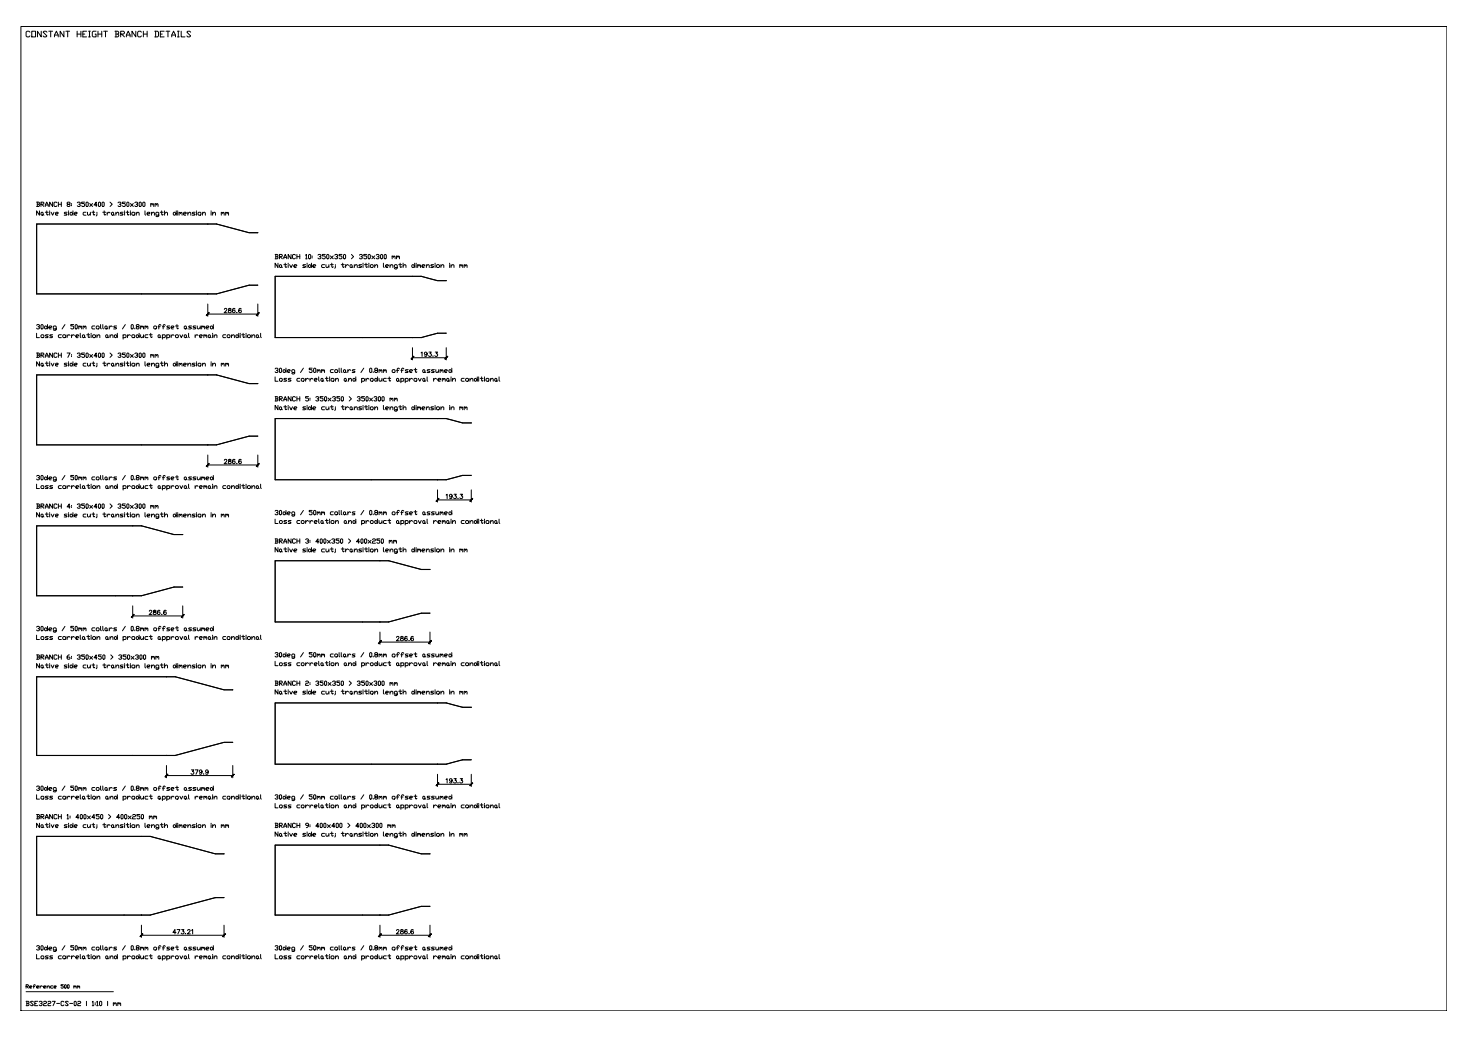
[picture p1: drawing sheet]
<svg xmlns="http://www.w3.org/2000/svg" width="841mm" height="594mm" viewBox="0 0 841 594" stroke-linecap="round" stroke-linejoin="round" font-family="sans-serif">
<!-- layer: MATERIAL -->
<g fill="none" stroke="#000" stroke-width=".57">
<path d="M119 128h-98v40M119 128h5l19 5h5h-5l-19-5zM236 158h-78v35M236 158h5a28 28 0 0 0 15 3M21 168h98M119 168h.1M119 168h5M143 163l-19 5M143 163h5zM256 161h.1M158 193h78M236 193h.1"/>
<path d="M236 193h5M241 193a29 29 0 0 1 15-2 28 28 0 0 0-15 2zM119 215h-98v40h98M119 215h5M124 215h-5M124 215l19 5h5M148 220h.1M251 240h-93v35M251 240h5M256 240h-5M256 240l9 2h5h-5zM119 255h.1"/>
<path d="M119 255h5l19-5h5h-5l-19 5h-5M158 275h93M251 275h.1M265 272l-9 3h-5M265 272h5zM76 301h-55v40h55M76 301h5M81 301h-5M81 301l19 5h5M105 306h.1M218 321h-60v35h60M218 321h5"/>
<path d="M223 321h-5M223 321l18 5h5M246 326h.1M76 341h.1M76 341h5l19-5h5h-5l-19 5h-5M218 356h.1M218 356h5l18-5h5h-5l-18 5h-5M95 388h-74v45M95 388h5l28 7h5M133 395h.1M251 403h-93v35M251 403h5a28 28 0 0 0 14 2"/>
<path d="M270 405h.1M21 433h74M95 433h.1M128 425l-28 8h-5M128 425h5zM158 438h93M251 438h.1M251 438h5M256 438a30 30 0 0 1 14-3 28 28 0 0 0-14 3zM81 479h-60v45M81 479h5M86 479h-5"/>
<path d="M86 479l37 10h5M128 489h.1M218 484h-60v40M218 484h5l18 5h5M246 489h.1M123 514l-37 10h-5M123 514h5zM241 519l-18 5M241 519h5zM21 524h60M81 524h.1M158 524h60"/>
<path d="M218 524h.1M218 524h5"/>
</g>
<!-- layer: ANNOTATION -->
<g fill="none" stroke="#000" stroke-width=".57">
<path d="M119 174v7M119 180h29M148 174v7M236 199v7M256 199v7M236 205h20M119 261v7M119 266h29M148 261v7M251 281v7M251 286h19M270 281v7"/>
<path d="M76 347v7M76 353h29M105 347v7M218 362v7M218 368h28M246 362v7M95 439v7M133 439v7M95 444h38M251 444v7M251 449h19M270 444v7"/>
<path d="M81 530v7M81 536h47M128 530v7M218 536h28M218 530v7M246 530v7"/>
</g>
<g fill="#000" stroke="#000" stroke-width=".57">
<path d="M120 179l-2 2zM120 179l-2 2z"/>
<path d="M147 181l1-2zM148 179l-1 2z"/>
<path d="M237 204l-1 2zM237 204l-1 2z"/>
<path d="M256 204l-1 2zM256 204l-1 2z"/>
<path d="M120 266l-2 1zM118 267l2-1z"/>
<path d="M147 267l1-1zM148 266l-1 1z"/>
<path d="M251 286l-1 1zM251 286l-1 1z"/>
<path d="M271 286l-2 1zM271 286l-2 1z"/>
<path d="M77 352l-2 2zM77 352l-2 2z"/>
<path d="M105 352l-1 2zM105 352l-1 2z"/>
<path d="M218 367l-1 2zM218 367l-1 2z"/>
<path d="M245 369l2-2zM247 367l-1 2z"/>
<path d="M96 443l-1 2zM95 445l1-2z"/>
<path d="M133 445l1-2zM134 443l-1 2z"/>
<path d="M251 448l-1 2zM250 450l1-2z"/>
<path d="M269 450l2-2zM271 448l-2 2z"/>
<path d="M82 535l-2 2zM82 535l-2 2z"/>
<path d="M128 536l1-1zM129 535l-1 2z"/>
<path d="M218 535l-1 2zM217 536l1-1z"/>
<path d="M245 536l2-1zM247 535l-1 2z"/>
</g>
<!-- layer: NOTES -->
<g fill="none" stroke="#000" stroke-width=".57">
<path d="M23 121v2l-2-2v2M24 122h1l-1 1h-1zM25 123h.1M27 121v2h1M28 122v1M29 122l1 1 1-1M32 122h1h-1v1h1M38 122h-1h1v1h-1M39 122v1M41 122h1l-1 1h-1zM42 121v2M43 122h1h-1v1h1"/>
<path d="M49 122h-1v1h1M50 122l1 1 1-1M52 122v1M53 121v2h1M56 122l-1 2M56 122h.1M60 121v2h1M61 122v1M63 122h-1h-1M64 122h1v1h-1zM65 123h1M66 122h2v1"/>
<path d="M66 122v1M71 122h-2h1v1h-1M71 122v1M73 121v2h1M75 122v1M76 122h1v1h-1zM78 122h1l1 1M78 122v1M83 121v2M84 122h2h-2l1 1h1M87 122h1v1M87 122v1"/>
<path d="M91 123h-2l1-1h1v2h-2M92 122h1M93 121v2M94 122h2v1M94 121v2M100 122h1l-1 1h-1zM101 121v2M102 121h.1M102 122v1M103 122h.1M103 122v1M103 122h1v1"/>
<path d="M105 122h1h1h-1h-1l1 1M108 122h1v1M108 122v1M112 122h-1h-1l2 1h-2M113 121h.1M113 122v1M114 122h1v1h-2zM116 122h1l1 1M116 122v1M121 121h.1M121 122v1M122 122h1v1"/>
<path d="M122 122v1M127 122h1M127 122v1M128 122v1M129 122h1M129 122v1M130 122h1v1M159 151v2l-1-2v2M160 152h1v1h-1zM161 153h1M163 152h1M163 151v2h1"/>
<path d="M165 152v1M166 152l1 1 1-1M168 152h2h-2l1 1h1M175 152h-1l1 1h-2M176 152v1M177 152h1l-1 1zM178 151v2M179 152h2h-2l1 1h1M186 152h-2l1 1h1M187 152v1l1-1M188 152v1M189 152h2"/>
<path d="M190 151v2h1M192 152v2M192 152h.1M195 152h2M196 151v2h1M198 152v1M200 152h-1h-1M200 152h1l1 1h-1zM202 153h.1M203 152h1l1 1M203 152v1M207 152h-2l2 1h-2"/>
<path d="M208 152v1M209 152h2M210 151v2h1M211 152v1M212 152h1l1 1h-1zM215 152h1v1M215 152v1M220 151v2M221 152h1h1h-1h-1v1h1M223 152h2v1M223 152v1M228 153h-2v-1h2v2h-1h-1"/>
<path d="M228 152h2M229 151v2h1M231 152h1l1 1M231 151v2M236 152h1h1l-2 1zM238 151v2M238 151h.1M238 152v1M239 152h1M239 152v1M240 152h1v1M242 152h1h-1v1h1"/>
<path d="M244 152h1l1 1M244 152v1M248 152h-1l1 1h-1M249 151h.1M249 152v1M250 152h2l-1 1h-1zM253 152h1v1M253 152v1M258 151h.1M258 152v1M258 152h2v1M263 152h1"/>
<path d="M263 152v1M264 152h1v1M266 152h1M266 152v1M267 152h1v1M21 191v2h2M23 192h2v1h-1zM28 192h-2l2 1h-2M30 192h-2l2 1h-2M35 192h-2l1 1h1M36 192h1l1 1h-2zM38 192v1"/>
<path d="M41 192v1M43 193h2v-1h-2l1 1h1M46 191v2M47 192h1v1zM48 193h1M51 191v2M52 192v1M53 192h1l1 1h-2zM56 193l1-1v1M56 192v1M61 192l1 1h-1zM62 193h.1"/>
<path d="M63 193l1-1 1 1M63 192v1M66 192l1 1h-1zM67 191v2M71 192h1v1h-1M71 192v2M73 192v1M76 192h1v1h-1zM78 192h1l1 1h-2zM80 191v2M81 192v1h1M82 192v1"/>
<path d="M85 192h-2v1h2M86 191v2h1M91 192h1l-1 1zM92 193h.1M93 192h2l-1 1h-1M93 192v2M96 192h1v1h-1M96 192v2M98 192v1M101 192h1v1h-1zM103 192l1 1 1-1M106 192l1 1h-1z"/>
<path d="M107 193h.1M108 191v2M112 192v1M114 193h2v-1h-2v1h2M117 192v1M118 192v1M119 192h2l-1 1h-1zM121 193h.1M122 192v1M123 193l1-1v1M123 192v1M129 192h-1v1h1"/>
<path d="M130 192h1l1 1h-1zM133 193l1-1v1M133 192v1M135 192h1l1 1h-1zM137 191v2M138 191h.1M138 192v1M138 192h2M139 191v2h1M141 191h.1M141 192v1M142 192h1v1h-1z"/>
<path d="M144 193l2-1v1M144 192v1M147 192h1v1h-1zM148 193h.1M149 191l1 2M23 207v3l-2-3v3M23 209l1-1 1 1-1 1zM25 209v1M26 208h2M27 207v2v1l1-1M28 208v2M29 208l1 2 1-2"/>
<path d="M32 209h1v-1l-1 1v1h1M38 208l-1 1h1v1h-1M39 208v2M40 209l1-1 1 1-1 1zM42 207v3M43 209h1v-1l-1 1v1h1M49 208l-1 1v1h1M50 208l1 2 1-1M52 208v2M53 208h1M53 207v2l1 1v-1M56 209l-1 1"/>
<path d="M56 208v1M59 208h2M60 207v2v1l1-1M61 208v2M63 209l-1-1-1 1M64 209v-1l1 1v1l-1-1zM65 209l1 1M66 209l2-1v2M66 208v2M71 208l-2 1h1v1h-1M71 208v2M72 208h2"/>
<path d="M73 207v2v1l1-1M75 208v2M76 209l1-1v1l-1 1zM78 209l1-1 1 2M78 208v2M83 207v3M84 209h2v-1l-2 1 1 1h1M87 209l1-1v2M87 208v2M91 210l-2-1 1-1 1 1v1v1l-2-1M92 208h1M93 207v2v1v-1"/>
<path d="M94 209l2-1v2M94 207v3M99 209l1-1 1 1-1 1zM101 207v3M102 207v1M102 208v2M103 209v-1v1M103 208v2M103 209l1-1v1v1M105 209h1h1l-1-1-1 1 1 1M108 209l1-1v2M108 208v2"/>
<path d="M112 208l-2 1h1h1l-1 1h-1M113 207v1M113 208v2M113 209l2-1v1l-1 1zM116 209l1-1 1 2M116 208v2M121 207v1M121 208v2M122 209l1-1v2M122 208v2M127 209v-1l1 1M127 208v2"/>
<path d="M128 209v-1v1v1M129 209l1-1v1M129 208v2M130 209l1-1v1v1M158 211h1l-1 1M158 216v2h1M159 212v1h-1M160 211h1v2h-1zM160 217h2l-1 1h-1zM162 212h1l1 1h-1zM164 211v2M164 217h-1v1h1h-1"/>
<path d="M165 213h1v-1h-1v1h1M167 217h-2l2 1h-2M169 213h-2l1-1h1v2h-1h-1M172 217h-2l1 1h1M173 217h1v1h-1zM174 211l-2 2M175 217v1M177 217h-1l-1 1M178 217v1M179 211h-2v1h2l-1 1h-1M179 217h-1v1M180 211h1v2h-1z"/>
<path d="M180 218h1v-1h-1v1h1M182 212l1 1M182 212v1M183 212v1M183 216v2M184 212h1v1M184 217h1v1h-1zM184 212v1M185 212h1v1M185 218h1M186 217h2M187 216v2h1"/>
<path d="M189 216h.1M189 217v1M190 217h1v1h-1zM191 212h-2l1 1h1M192 212h1v1h-1zM192 218l1-1 1 1M192 217v1M194 211l1 2M195 211l1 2M197 212h1v1h-1zM198 217v1h-1zM198 213h.1"/>
<path d="M198 218h1M199 212v1M200 218l1-1v1M200 217v1M201 212h-1l-1 1M203 217l1 1h-1h-1zM203 212h-1v1h1h-1M204 216v2M207 217h1h1l-1 1h-1M207 217v2M208 211l-1 2M210 217v1"/>
<path d="M211 217l-1 1M212 211h1v2h-1zM212 217h1l1 1h-1zM214 213h.1M215 217h1v1h-1zM215 212v-1h1v1l-1 1h1v-1M216 216v2M217 212h1v1M217 217l1 1h1M217 212v1M218 212h1v1M219 217v1"/>
<path d="M220 212l1 1M220 212v1M221 212v1M221 217h-1v1h1M222 217h2M223 216v2h1M225 212h1v1h-1zM227 217h1v1zM227 212h1M228 218h1M229 211h-1v2M230 217h1v1h-1"/>
<path d="M230 217v2M230 212h1M231 211h-1v2M232 217h1h1l-1 1h-1M232 217v2M234 212h-2l2 1h-1h-1M235 213h1v-1h-1v1h1M235 217v1M236 217l-1 1M237 217h1l1 1h-1zM237 212h2M238 211v2h1"/>
<path d="M240 217v1l1-1M243 212v1h-1zM243 217v1h-1zM243 213h1M243 218h1M245 216v2M246 212h-1v1h1h-1M248 217v1M249 212h-1v1h1h-2M250 212v1h1M250 217h-1l-1 1M251 218h1l1-1h-1h-1v1h1"/>
<path d="M251 212v1M252 212h1v1M252 212v1M253 212h1v1M253 217h1v1M253 217v1M254 217h1v1M255 213h1v-1h-1v1h1M256 217h1v1h-1zM257 212h1l1 1h-1zM257 218h1M258 216h.1"/>
<path d="M258 217v1M259 211v2M259 218l2-1v1M259 217v1M266 217h-2l1 1h1M267 217h1v1h-1zM269 218l2-1v1M269 217v1M272 217h1v1h-1zM273 216v2M274 216h.1M274 217v1"/>
<path d="M275 217h2M276 216v2h1M278 216h.1M278 217v1M278 217h2v1h-1zM281 218l1-1 1 1M281 217v1M283 217h1l1 1h-1zM285 218h.1M286 216v2M159 232v3l-1-3v3M160 233h1v2l-1-1z"/>
<path d="M161 234l1 1M163 232v2l1 1v-1M165 233v2M166 233l1 2 1-2M168 234h2v-1h-2l1 2h1M175 233h-1v1h1l-2 1M176 233v2M177 233l1 1v1l-1-1zM178 232v3M179 234h2v-1h-2l1 2h1M186 233h-2l1 2h1M187 233v2l1-1"/>
<path d="M188 233v2M190 232v2v1l1-1M192 234v1M192 233h.1M196 232v2l1 1v-1M198 233v2M200 233h-1l-1 1M200 233h1h1l-1 2-1-1zM202 234v1M203 234l1-1 1 2M203 233v2M207 233h-1h-1l2 1-2 1"/>
<path d="M208 233v2M210 232v2v1l1-1M211 233v2M213 233h1l-1 2-1-1zM215 234l1-1v2M215 233v2M220 232v3M221 234h1l1-1h-1h-1v2h1M223 234l2-1v2M223 233v2M228 235l-2-1v-1h2v2l-1 1-1-1M229 232v2l1 1v-1"/>
<path d="M231 234l1-1 1 2M231 232v3M236 233l2 1-1 1-1-1zM238 232v3M238 232v1M238 233v2M239 233h1v1M239 233v2M240 233h1v2M242 234h1v-1h-1v1l1 1M244 234l1-1 1 2M244 233v2"/>
<path d="M248 233h-1l1 1-1 1M249 232v1M249 233v2M250 233h2l-1 2-1-1zM253 234l1-1v2M253 233v2M258 232v1M258 233v2M258 234l2-1v2M263 233h1v1M263 233v2M264 233h1v2"/>
<path d="M266 233l1 1M266 233v2M267 233h1v2M21 277v3h2M24 278l1 1v1l-2-1zM28 278l-2 1h2l-1 1h-1M30 278l-2 1h2v1h-2M35 278l-2 1 1 1h1M36 279l1-1 1 1-2 1zM38 278v2M41 278v2M43 279h2v-1l-2 1 1 1h1"/>
<path d="M46 277v3M48 278v1v1l-1-1zM48 279l1 1M51 277v2v1v-1M52 278v2M53 278l2 1-1 1-1-1zM56 279l1-1v2M56 278v2M61 278l1 1-1 1v-1zM62 279v1M63 279l1-1 1 2M63 278v2"/>
<path d="M66 279v-1l1 1-1 1zM67 277v3M71 279v-1l1 1v1h-1M71 278v3M73 278v2M76 278l1 1v1l-1-1zM78 278l2 1-1 1-1-1zM80 277v3M81 278v2l1-1M82 278v2M85 278l-2 1v1h2M86 277v2l1 1v-1"/>
<path d="M91 279v-1l1 1-1 1v-1zM92 279v1M93 279v-1l2 1-1 1h-1M93 278v3M96 279v-1l1 1v1h-1M96 278v3M98 278v2M101 278l1 1v1l-1-1zM103 278l1 2 1-2M106 279v-1l1 1-1 1zM107 279v1M108 277v3"/>
<path d="M112 278v2M114 279h2v-1l-2 1 1 1h1M117 278v2M118 279v-1v1v1M120 278l1 1-1 1-1-1zM121 279v1M122 278v2M123 279l1-1v2M123 278v2M129 278l-1 1v1h1M131 278l1 1-1 1-1-1zM133 279l1-1v2"/>
<path d="M133 278v2M135 279l1-1 1 1-1 1zM137 277v3M138 277v1M138 278v2M138 278h2M139 277v2l1 1v-1M141 277v1M141 278v2M142 278l1 1v1l-1-1zM144 279l2-1v2M144 278v2"/>
<path d="M147 278l1 1v1l-1-1zM148 279v1M149 277l1 3M23 294v2l-2-2v2M23 295h1l1 1h-1zM25 296h.1M26 295h2M27 294v2h1M28 295v1M29 295l1 1 1-1M32 295h1h-1v1h1M38 295h-1l1 1h-1"/>
<path d="M39 295v1M40 295h1h1l-1 1zM42 294v2M43 295h1h-1v1h1M49 295h-1v1h1M50 295l1 1 1-1M52 295v1M53 295h1M53 294v2h1M56 295l-1 2M56 295h.1M59 295h2"/>
<path d="M60 294v2h1M61 295v1M63 295h-1h-1M64 295h1v1h-1zM65 296h1M66 295h2v1M66 295v1M71 295h-2l2 1h-2M71 295v1M72 295h2M73 294v2h1M75 295v1"/>
<path d="M76 295h1v1h-1zM78 295h1l1 1M78 295v1M83 294v2M84 295h2h-2v1h2M87 295h1v1M87 295v1M91 296h-2l1-1h1v2h-2M92 295h1M93 294v2M94 295h2v1M94 294v2"/>
<path d="M99 295h1h1l-1 1zM101 294v2M102 294h.1M102 295v1M103 295h.1M103 295v1M103 295h1v1M105 295h1h1h-1h-1v1h1M108 295h1v1M108 295v1M112 295h-2l2 1h-2M113 294h.1"/>
<path d="M113 295v1M113 295h2v1h-1zM116 295h1l1 1M116 295v1M121 294h.1M121 295v1M122 295h1v1M122 295v1M127 295h1M127 295v1M128 295v1M129 295h1"/>
<path d="M129 295v1M130 295h1v1M158 293h1l-1 1M158 297v3h1M159 294v1l-1-1M160 293h1v2l-1-1zM160 298l2 1-1 1-1-1zM162 294l1-1 1 1-1 1zM164 292v3M164 298h-1v1h1l-1 1M165 294h1v-1l-1 1 1 1M167 298l-2 1h2l-2 1"/>
<path d="M169 295l-2-1 1-1 1 1v1l-1 1-1-1M172 298l-2 1 1 1h1M173 298l1 1v1l-1-1zM174 292l-2 3M175 298v2M177 299l-1-1-1 1M178 298v2M179 292h-2v1l2 1-1 1-1-1M179 299l-1-1v1M180 293h1v2l-1-1zM180 299h1v-1l-1 1 1 1M182 294v-1l1 1"/>
<path d="M182 293v2M183 294v-1v1v1M183 297v3M184 294l1-1v1M184 298l1 1v1l-1-1zM184 293v2M185 294l1-1v1v1M185 299l1 1M186 298h2M187 297v2l1 1v-1M189 297v1M189 298v2"/>
<path d="M190 298l1 1v1l-1-1zM191 293l-2 1 1 1h1M192 293l1 1v1l-1-1zM192 299l1-1 1 2M192 298v2M194 292l1 3M195 292l1 3M197 294v-1l1 1v1l-1-1zM198 298v1v1l-1-1zM198 294v1M198 299l1 1M199 293v2"/>
<path d="M200 299l1-1v2M200 298v2M201 294l-1-1-1 1M203 298l1 1-1 1-1-1zM203 293l-1 1h1l-1 1M204 297v3M207 299l1-1 1 1-1 1h-1M207 298v3M208 292l-1 3M210 298v2M211 299v-1l-1 1M212 293h1v2l-1-1z"/>
<path d="M212 299l1-1 1 1-1 1zM214 294v1M215 299l1-1v1l-1 1zM215 294v-1v-1l1 1v1h-1v1l1-1M216 297v3M217 294l1-1v1M217 298l1 2 1-1M217 293v2M218 294v-1l1 1v1M219 298v2M220 294v-1l1 1M220 293v2"/>
<path d="M221 294v-1v1v1M221 298l-1 1v1h1M222 298h2M223 297v2v1l1-1M225 294l1-1v1l-1 1zM227 294h1M228 298v1v1l-1-1zM228 299l1 1M229 293h-1v2M230 299v-1l1 1v1h-1M230 298v3M230 294h1"/>
<path d="M231 293h-1v2M232 299l1-1 1 1-1 1h-1M232 298v3M234 293l-2 1h2l-2 1M235 294h1v-1l-1 1 1 1M235 298v2M236 299v-1l-1 1M237 299l1-1 1 1-1 1zM237 293h2M238 292v2v1l1-1M240 298v2l1-2M243 293v1v1l-1-1z"/>
<path d="M243 298v1v1l-1-1zM243 294l1 1M243 299l1 1M245 297v3M246 293h-1v1h1l-1 1M248 298v2M249 293h-1v1h1l-2 1M250 293v2l1-1M250 299l-1-1-1 1M251 299h1h1l-1-1-1 1v1h1M251 293v2M252 294l1-1v1"/>
<path d="M252 293v2M253 294v-1l1 1v1M253 299l1-1v1M253 298v2M254 299l1-1v1v1M255 294h1v-1l-1 1 1 1M256 298l1 1v1l-1-1zM257 294l1-1 1 1-1 1zM257 299l1 1M258 297v1M258 298v2M259 292v3"/>
<path d="M259 299l2-1v2M259 298v2M266 298l-2 1 1 1h1M267 299l1-1v1l-1 1zM269 299l2-1v2M269 298v2M272 299l1-1v1l-1 1zM273 297v3M274 297v1M274 298v2M275 298h2M276 297v2v1l1-1"/>
<path d="M278 297v1M278 298v2M278 299l2-1v1l-1 1zM281 299l1-1 1 2M281 298v2M283 299l1-1 1 1-1 1-1-1zM285 299v1M286 297v3M159 314v2l-1-2v2M160 315h1v1h-1zM161 316h1M163 314v2h1"/>
<path d="M165 315v1M166 315l1 1 1-1M168 315h2h-2v1h2M175 315h-1l1 1h-2M176 315v1M177 315h1l-1 1zM178 314v2M179 315h2h-2v1h2M186 315h-2l1 1h1M187 315v1l1-1M188 315v1M190 314v2h1"/>
<path d="M192 315v2M192 315h.1M196 314v2h1M198 315v1M200 315h-1h-1M200 315h1l1 1h-1zM202 316h.1M203 315h1l1 1M203 315v1M207 315h-2l2 1h-2M208 315v1M210 314v2h1"/>
<path d="M211 315v1M212 315h1l1 1h-1zM215 315h1v1M215 315v1M220 314v2M221 315h1h1h-1h-1v1h1M223 315h2v1M223 315v1M228 316h-2v-1h2v2h-1h-1M228 315h2M229 314v2h1M231 315h1l1 1"/>
<path d="M231 314v2M236 315h1h1l-2 1zM238 314v2M238 314h.1M238 315v1M239 315h1M239 315v1M240 315h1v1M242 315h1h-1v1h1M244 315h1l1 1M244 315v1M248 315h-1l1 1h-1"/>
<path d="M249 314h.1M249 315v1M250 315h2l-1 1h-1zM253 315h1v1M253 315v1M258 314h.1M258 315v1M258 315h2v1M263 315h1M263 315v1M264 315h1v1M266 315h1"/>
<path d="M266 315v1M267 315h1v1M21 364v2h2M23 365h2v1h-1zM28 365h-2l2 1h-2M30 365h-2l2 1h-2M35 365h-2l1 1h1M36 365h1l1 1h-2zM38 365v1M41 365v1M43 366h2v-1h-2l1 1h1M46 364v2"/>
<path d="M47 365h1v1zM48 366h1M51 364v2M52 365v1M53 365h1l1 1h-2zM56 366l1-1v1M56 365v1M61 365l1 1h-1zM62 366h.1M63 366l1-1 1 1M63 365v1M66 365l1 1h-1z"/>
<path d="M67 364v2M71 365h1v1h-1M71 365v2M73 365v1M76 365h1v1h-1zM78 365l2 1h-1h-1zM80 364v2M81 365v1h1M82 365v1M85 365h-2v1h2M86 364v2h1M91 365h1l-1 1z"/>
<path d="M92 366h.1M93 365h2l-1 1h-1M93 365v2M96 365h1v1h-1M96 365v2M98 365v1M101 365h1v1h-1zM103 365l1 1 1-1M106 365l1 1h-1zM107 366h.1M108 364v2M112 365v1"/>
<path d="M114 366h2v-1h-2v1h2M117 365v1M118 365v1M119 365h1h1l-1 1h-1zM121 366h.1M122 365v1M123 366l1-1v1M123 365v1M129 365h-1v1h1M130 365h1l1 1h-1zM133 366l1-1v1M133 365v1"/>
<path d="M135 365h1l1 1h-1zM137 364v2M138 364h.1M138 365v1M138 365h2M139 364v2h1M141 364h.1M141 365v1M142 365h1v1h-1zM144 366l2-1v1M144 365v1M147 365h1v1h-1z"/>
<path d="M148 366h.1M149 364l1 2M158 374h1l-1 1M158 379v2h1M159 375v1h-1M160 374h1v2h-1zM162 375h1l1 1h-1zM164 374v2M164 380h-1v1h1h-1M165 376h1v-1h-1v1h1M167 380h-2l2 1h-2M169 376h-2l1-1h1v2h-1h-1"/>
<path d="M172 380h-2l1 1h1M174 374l-2 2M175 380v1M178 380v1M179 374h-2v1h2l-1 1h-1M180 374h1v2h-1zM182 375l1 1M182 375v1M183 375v1M183 379v2M184 375h1v1M184 375v1"/>
<path d="M185 375h1v1M186 380h2M187 379v2h1M189 379h.1M189 380v1M191 375h-2l1 1h1M192 375h1v1h-1zM192 380v1M194 374l1 2M195 374l1 2M197 375h1v1h-1zM198 376h.1"/>
<path d="M199 375v1M200 380v1M201 375h-1l-1 1M203 375h-1l1 1h-1M204 379v2M207 380v2M208 374l-1 2M210 380v1M212 374h1v2h-1zM214 376h.1M215 375v-1h1v1l-1 1h1v-1M216 379v2"/>
<path d="M217 375h1v1M217 380l1 1h1M217 375v1M218 375h1v1M219 380v1M220 375l1 1M220 375v1M221 375v1M221 380h-1v1h1M222 380h2M223 379v2h1M225 375h1v1h-1z"/>
<path d="M227 375h1M229 374h-1v2M230 380v2M230 375h1M231 374h-1v2M232 380v2M234 375h-2l2 1h-2M235 376h1v-1h-1v1h1M235 380v1M237 375h2M238 374v2h1M240 380v1l1-1"/>
<path d="M243 375v1h-1zM243 376h1M245 379v2M246 375h-1v1h1h-1M248 380v1M249 375h-1v1h1h-2M250 375v1h1M251 375v1M252 375h1v1M252 375v1M253 375h1v1M253 380v1"/>
<path d="M255 376h1v-1h-1v1h1M257 375h1l1 1h-1zM258 379h.1M258 380v1M259 374v2M259 380v1M266 380h-2l1 1h1M269 380v1M273 379v2M274 379h.1M274 380v1M275 380h2"/>
<path d="M276 379v2h1M278 379h.1M278 380v1M281 380v1M286 379v2M23 380v3l-2-3v3M23 381h1l1 1-1 1zM25 382v1M26 381h2M27 380v2v1l1-1M28 381v2M29 381l1 2 1-2"/>
<path d="M32 382h1v-1h-1v1l1 1M38 381h-1l1 1v1h-1M39 381v2M40 381h1l1 1-1 1zM42 380v3M43 382h1v-1h-1v1l1 1M49 381h-1v2h1M50 381l1 2 1-1M52 381v2M53 381h1M53 380v2l1 1v-1M56 382l-1 1"/>
<path d="M56 381h.1M59 381h2M60 380v2v1l1-1M61 381v2M63 381h-1l-1 1M64 381h1v2l-1-1zM65 382l1 1M66 382l2-1v2M66 381v2M71 381h-2l1 1v1h-1M71 381v2M72 381h2"/>
<path d="M73 380v2v1l1-1M75 381v2M76 381h1v1l-1 1zM78 382l1-1 1 2M78 381v2M83 380v3M84 382h2v-1h-2v1l2 1M87 382l1-1v2M87 381v2M91 383l-2-1 1-1h1v2h-2M92 381h1M93 380v2v1v-1"/>
<path d="M94 382l2-1v2M94 380v3M99 381h1l1 1-1 1zM101 380v3M102 380v1M102 381v2M103 381v1M103 381v2M103 381h1v2M105 382h1l1-1h-1h-1v1l1 1M108 382l1-1v2M108 381v2"/>
<path d="M112 381h-2l2 1-2 1M113 380v1M113 381v2M113 381h2v1l-1 1zM116 382l1-1 1 2M116 381v2M121 380v1M121 381v2M122 382l1-1v2M122 381v2M127 381l1 1M127 381v2"/>
<path d="M128 381v2M129 381h1v1M129 381v2M130 381h1v2M159 395v3l-1-3v3M160 380h1l1 1h-2zM160 396h1v2l-1-1zM161 397l1 1M163 395v2l1 1v-1M165 396v2M166 396l1 2 1-2M168 397h2v-1h-2l1 2h1"/>
<path d="M173 380h1v1h-1zM175 396h-1v1h1l-2 1M176 396v2M177 396h1v1l-1 1zM177 380h-1l-1 1M178 395v3M179 397h2v-1h-2l1 2h1M179 380h-1v1M180 381h1v-1h-1v1h1M184 380h1v1h-1zM185 381h1M186 396h-2l1 2h1"/>
<path d="M187 396v2l1-1M188 396v2M190 380h1v1h-1zM190 395v2v1l1-1M192 397v1M192 381l1-1 1 1M192 396h.1M196 395v2l1 1v-1M197 380h1v1h-1zM198 396v2M198 381h1M200 396h-1l-1 1"/>
<path d="M200 381l1-1v1M201 396h1l-1 2-1-1zM202 397v1M202 380h1l1 1h-1zM203 397l1-1 1 2M203 396v2M207 396h-1h-1l2 1-2 1M207 380h2l-1 1h-1M208 396v2M210 395v2v1l1-1M211 380l-1 1M211 396v2"/>
<path d="M212 396h1l1 1-1 1zM212 380h1l1 1h-1zM215 397l1-1v2M215 380h1v1h-1zM215 396v2M220 395v3M221 397h1l1-1h-1h-1v2h1M223 397l2-1v2M223 396v2M227 380h1v1zM228 398l-2-1v-1h2v2h-1h-1M228 381h1"/>
<path d="M229 395v2l1 1v-1M230 380h1v1h-1M231 397l1-1 1 2M231 395v3M232 380h2l-1 1h-1M236 396l2 1-1 1-1-1zM236 380l-1 1M237 380h1l1 1h-1zM238 395v3M238 395v1M238 396v2M239 396h1v1"/>
<path d="M239 396v2M240 396h1v2M242 397h1v-1h-1v2h1M242 380h1v1h-1zM243 381h1M244 397l1-1 1 2M244 396v2M248 396h-1l1 1v1h-1M249 395v1M249 396v2M250 380h-1l-1 1M250 396h2l-1 2-1-1z"/>
<path d="M251 381h1l1-1h-1h-1v1h1M253 397l1-1v2M253 396v2M253 380h1v1M254 380h1v1M256 380h1v1h-1zM257 381h1M258 395v1M258 396v2M258 397l2-1v2M259 381l2-1v1M263 396h1v1"/>
<path d="M263 396v2M264 396h1v2M266 396l1 1M266 396v2M267 396h1v2M267 380h1v1h-1zM269 381l2-1v1M272 380h1v1h-1zM278 380h2v1h-1zM281 381l1-1 1 1M283 380h2l-1 1h-1zM285 381h.1"/>
<path d="M21 455v3h2M23 457l2-1v1l-1 1zM28 456h-2v1h2l-2 1M30 456h-1l-1 1h2l-2 1M35 456l-2 1 1 1h1M36 457l1-1 1 1-2 1zM38 456v2M41 456v2M43 457h2v-1l-2 1 1 1h1M46 455v3M47 457l1-1v1v1zM48 457l1 1"/>
<path d="M51 455v2v1v-1M52 456v2M53 457l1-1 1 1-2 1zM56 457l1-1v2M56 456v2M61 457v-1l1 1-1 1zM62 457v1M63 457l1-1 1 2M63 456v2M66 457v-1l1 1-1 1zM67 455v3M71 457v-1l1 1v1h-1"/>
<path d="M71 456v3M73 456v2M76 457l1-1v1l-1 1zM78 456l2 1-1 1-1-1zM80 455v3M81 456v2l1-1M82 456v2M85 456l-2 1v1h2M86 455v2l1 1v-1M91 457v-1l1 1-1 1zM92 457v1M93 457v-1l2 1-1 1h-1"/>
<path d="M93 456v3M96 457v-1l1 1v1h-1M96 456v3M98 456v2M101 457l1-1v1l-1 1zM103 456l1 2 1-2M106 457v-1l1 1-1 1zM107 457v1M108 455v3M112 456v2M114 457h2v-1l-2 1 2 1M117 456v2"/>
<path d="M118 457v-1v1v1M119 457l1-1 1 1-1 1-1-1zM121 457v1M122 456v2M123 457l1-1v2M123 456v2M129 456l-1 1v1h1M130 457l1-1 1 1-1 1zM133 457l1-1v2M133 456v2M135 457l1-1 1 1-1 1zM137 455v3"/>
<path d="M138 455v1M138 456v2M138 456h2M139 455v2l1 1v-1M141 455v1M141 456v2M142 457l1-1v1l-1 1zM144 457l2-1v2M144 456v2M147 456l1 1v1l-1-1zM148 457v1M149 455l1 3"/>
<path d="M158 456v-1l1 1-1 1M159 457v1l-1-1M160 455l1 1v2l-1-1zM162 457l1-1 1 1-1 1zM164 455v3M165 457h1v-1l-1 1 1 1M169 458l-2-1 1-1 1 1v1l-1 1-1-1M174 455l-2 3M179 455h-2v1l2 1-1 1-1-1M180 456v-1l1 1v2l-1-1zM182 457v-1l1 1M182 456v2"/>
<path d="M183 457v-1v1v1M184 457l1-1v1M184 456v2M185 457l1-1v1v1M191 456l-2 1 1 1h1M192 456l1 1v1l-1-1zM194 455l1 3M195 455l1 3M197 457l1-1v1l-1 1zM198 457v1M199 456v2M201 457l-1-1-1 1"/>
<path d="M203 456h-1v1h1l-1 1M208 455l-1 3M212 456v-1l1 1v2l-1-1zM214 457v1M215 457v-1v-1h1v1l-1 1 1 1v-1M217 457l1-1v1M217 456v2M218 457v-1l1 1v1M220 457v-1l1 1M220 456v2M221 457v-1v1v1M225 457l1-1v1l-1 1z"/>
<path d="M227 457h1M229 456l-1-1v1v2M230 457h1M231 456v-1l-1 1v2M234 456l-2 1h1h1l-1 1h-1M235 457h1v-1l-1 1v1h1M237 456h2M238 455v2v1l1-1M243 456v1v1l-1-1zM243 457l1 1M246 456h-1v1h1l-1 1M249 456h-1v1h1l-2 1"/>
<path d="M250 456v2l1-1M251 456v2M252 457l1-1v1M252 456v2M253 457v-1l1 1v1M255 457h1v-1l-1 1 1 1M257 457l1-1 1 1-1 1zM259 455v3M23 472v2l-2-2v2M23 473l1-1 1 2h-1zM25 474h.1M26 472h2"/>
<path d="M27 472v2h1M28 472v2M29 472l1 2 1-2M32 473h1v-1l-1 1v1h1M38 472l-1 1h1v1h-1M39 472v2M40 473l1-1 1 1-1 1zM42 472v2M43 473h1v-1l-1 1v1h1M49 472l-1 1v1h1M50 472l1 2 1-1M52 472v2"/>
<path d="M53 472h1M53 472v2h1M56 473l-1 2M56 472v1M59 472h2M60 472v2h1M61 472v2M63 473l-1-1-1 1M64 473v-1l1 1v1h-1zM65 474h1M66 473l2-1v2M66 472v2"/>
<path d="M71 472l-2 1h1v1h-1M71 472v2M72 472h2M73 472v2h1M75 472v2M76 473l1-1v2h-1zM78 473l1-1 1 2M78 472v2M83 472v2M84 473h2v-1l-2 1 1 1h1M87 473l1-1v2M87 472v2"/>
<path d="M91 474h-2l1-2 1 1v2h-2M92 472h1M93 472v2M94 473l2-1v2M94 472v2M99 473l1-1 1 1-1 1zM101 472v2M102 472h.1M102 472v2M103 473v-1v1M103 472v2M103 473l1-1v1v1"/>
<path d="M105 473h1h1l-1-1-1 1 1 1M108 473l1-1v2M108 472v2M112 472l-2 1 2 1h-1h-1M113 472h.1M113 472v2M113 473l2-1v2h-1zM116 473l1-1 1 2M116 472v2M121 472h.1M121 472v2M122 473l1-1v2"/>
<path d="M122 472v2M127 473v-1l1 1M127 472v2M128 473v-1v1v1M129 473l1-1v1M129 472v2M130 473l1-1v1v1M158 460v3h1M159 477v2l-1-2v2M160 477l1 1v1h-1zM160 461l2 1-1 1-1-1zM161 479h1"/>
<path d="M163 477h1M163 477v2h1M164 461h-1v1h1l-1 1M165 477v2M166 477l1 2 1-2M167 461l-2 1h2l-2 1M168 478h2v-1l-2 1v1h2M172 461l-2 1 1 1h1M173 462l1-1v1l-1 1zM175 477l-2 1 2 1h-2M175 461v2M176 477v2"/>
<path d="M177 478l1-1v1l-1 1zM177 462l-1-1-1 1M178 461v2M178 477v2M179 478h2v-1l-2 1v1h2M179 462l-1-1v1M180 462h1v-1l-1 1 1 1M183 460v3M184 461l1 1v1l-1-1zM185 462l1 1M186 477l-2 1 1 1h1M186 461h2"/>
<path d="M187 477v2l1-1M187 460v2l1 1v-1M188 477v2M189 460v1M189 461v2M189 477h2M190 462l1-1v1l-1 1zM190 477v2h1M192 478v2M192 462l1-1 1 2M192 461v2M192 477v1"/>
<path d="M195 477h2M196 477v2h1M198 461v1v1l-1-1zM198 477v2M198 462l1 1M200 478l-1-1-1 1M200 462l1-1v2M200 461v2M200 478l1-1 1 2h-1zM202 479h.1M203 461l1 1-1 1-1-1zM203 478l1-1 1 2"/>
<path d="M203 477v2M204 460v3M207 477l-2 1 2 1h-2M207 462l1-1 1 1-1 1h-1M207 461v3M208 477v2M209 477h2M210 477v2h1M210 461v2M211 462v-1l-1 1M211 477v2M212 478l1-1 1 2h-1z"/>
<path d="M212 462l1-1 1 1-1 1zM215 478l1-1v2M215 462l1-1v1l-1 1zM215 477v2M216 460v3M217 461l1 2 1-1M219 461v2M220 477v2M221 478h1h1l-1-1-1 1v1h1M221 461l-1 1v1h1M222 461h2M223 460v2v1l1-1"/>
<path d="M223 478l2-1v2M223 477v2M227 462l1-1v1v1zM228 479h-2v-2l2 1v2h-1h-1M228 477h2M228 462l1 1M229 477v2h1M230 462v-1l1 1v1h-1M230 461v3M231 478l1-1 1 2M231 477v2M232 462l1-1 1 1-1 1h-1"/>
<path d="M232 461v3M235 461v2M236 478l1-1 1 1-2 1zM236 462v-1l-1 1M237 462l1-1 1 1-1 1zM238 477v2M238 477h.1M239 478l1-1v1M239 477v2M240 461v2l1-2M240 478v-1l1 1v1M242 478h1v-1l-1 1v1h1"/>
<path d="M243 461v1v1l-1-1zM243 462l1 1M244 478l1-1 1 2M244 477v2M245 460v3M248 477l-1 1 1 1h-1M248 461v2M249 477h.1M249 477v2M250 462l-1-1-1 1M250 477l2 1-1 1h-1zM251 462h1h1l-1-1-1 1v1h1"/>
<path d="M253 478l1-1v2M253 477v2M253 462l1-1v1M253 461v2M254 462l1-1v1v1M256 462l1-1v1l-1 1zM257 462l1 1M258 477h.1M258 477v2M258 478l2-1v2M258 460v1M258 461v2"/>
<path d="M259 462l2-1v2M259 461v2M263 478l1-1v1M263 477v2M264 478l1-1v1v1M266 478v-1l1 1M266 461l-2 1 1 1h1M266 477v2M267 478v-1l1 1v1M267 462l1-1v1l-1 1zM269 462l2-1v2M269 461v2"/>
<path d="M272 462l1-1v1l-1 1zM273 460v3M274 460v1M274 461v2M275 461h2M276 460v2v1l1-1M278 460v1M278 461v2M278 462l2-1v1l-1 1zM281 462l1-1 1 2M281 461v2M283 462l1-1 1 1-1 1-1-1z"/>
<path d="M285 462v1M286 460v3M21 542h1l1 1h-1M21 547v2h2M22 543v1h-1M23 542h1h1l-1 2h-1zM23 548h2v1h-1zM26 543h1l-1 1zM27 542v2M28 548h-2l2 1h-2M28 543h1h1h-1h-1v1h1M30 548h-2l2 1h-2"/>
<path d="M32 544h-1v-1h1v2h-1M35 548h-2l1 1h1M36 548h1l1 1h-2zM37 542l-1 2M38 548v1M40 548h-1h-1M41 548v1M42 542h-1v1h1v1h-1M43 548h-1h-1M43 542h1v2h-1zM43 548h2h-2l1 1h1M45 543h1"/>
<path d="M45 543v1M46 543h1v1M46 547v2M47 548h1v1zM48 543h.1M48 543v1M48 543h1v1M48 549h1M50 548h1M51 547v2M52 547h.1M52 548v1"/>
<path d="M53 548h1l1 1h-2zM54 543h-1v1h1M56 543h1l-1 1h-1zM56 548h1v1M56 548v1M58 542v2M59 542v2M61 543v1h-1zM61 548l1 1h-1zM61 544h1M62 549h.1M63 543v1"/>
<path d="M63 548h1l1 1M63 548v1M64 543h-1M66 548h1l-1 1zM67 543h-2l2 1h-2M67 547v2M71 548h1v1h-1M71 548v2M72 542l-2 2M73 548v1M75 548h-1h-1M76 542v2h-1z"/>
<path d="M76 548h1v1h-1zM77 544h.1M78 543v-1h2l-1 1h-1v1h2l-1-1M78 548h2l-1 1h-1zM80 547v2M81 543h.1M81 548v1l1-1M81 543v1M81 543h1v1M82 548v1M83 543h1M83 543v1"/>
<path d="M84 543h1v1M85 548h-2v1h2M86 548h1M86 547v2h1M88 543h2l-1 1h-1zM91 548h1l-1 1zM91 543h1M92 549h.1M92 542h-1v2M93 548h2l-1 1h-1M93 543h1M93 548v2"/>
<path d="M95 542h-1h-1v2M96 548h1v1h-1M96 548v2M97 543h-1l1 1h-1M98 543h1h1h-1h-1v1h1M98 548v1M100 548h-1h-1M101 548h1v1h-1zM101 543h1M101 542v2h1M103 548l1 1 1-1M106 543l1 1h-1z"/>
<path d="M106 548l1 1h-1zM107 544h.1M107 549h.1M108 547v2M110 543h-2l2 1h-2M112 548v1M112 543h-1l1 1h-1M113 543v1l2-1M113 548h-1M114 548h2h-2v1h2M115 543v1M116 543h.1"/>
<path d="M116 543v1M116 543h1v1M117 548h1M117 548v1M118 548v1M118 543h1h1h-1h-1v1h1M119 548h1h1l-1 1h-1zM121 549h.1M121 543h1l-1 1zM122 547h.1M122 548v1M122 542v2"/>
<path d="M123 548h1v1M123 548v1M129 548h-1v1h1M130 548h1l1 1h-1zM133 548h1v1M133 548v1M135 548h1h1l-1 1zM137 547v2M138 547h.1M138 548v1M138 548h2M139 547v2h1"/>
<path d="M141 547h.1M141 548v1M142 548h1v1h-1zM144 548h2v1M144 548v1M147 548h1v1h-1zM148 549h.1M149 547l1 2M158 542h1l-1 1M158 547v2h1M159 543v1h-1M160 542h1v2h-1z"/>
<path d="M160 548h2l-1 1h-1zM162 543h1h1l-1 1zM164 542v2M164 548h-1l1 1h-1M165 543h1h-1v1h1M167 548h-2l2 1h-2M169 544h-2l1-1h1v2h-1h-1M172 548h-2l1 1h1M173 548h1v1h-1zM174 542l-2 2M175 548v1M177 548h-1h-1"/>
<path d="M178 548v1M179 542h-2v1h1l1 1h-2M179 548h-1M180 542h1v2h-1zM180 548h1h-1v1h1M182 543h1M182 543v1M183 543v1M183 547v2M184 543h1M184 548h1v1h-1zM184 543v1"/>
<path d="M185 543h1v1M185 549h1M186 548h2M187 547v2h1M189 547h.1M189 548v1M190 548h1v1h-1zM191 543h-2l1 1h1M192 543h1v1h-1zM192 548h1l1 1M192 548v1M194 542l1 2"/>
<path d="M195 542l1 2M197 543h1v1h-1zM198 548v1h-1zM198 544h.1M198 549h1M199 543v1M200 548h1v1M200 548v1M201 543h-1h-1M203 548h1l-1 1h-1zM203 543h-1l1 1h-1M204 547v2"/>
<path d="M207 548h1h1l-1 1h-1M207 548v2M208 542l-1 2M210 548v1M211 548h-1M212 542h1v2h-1zM212 548h1l1 1h-1zM214 544h.1M215 548h1l-1 1zM215 543v-1h1v1h-1v1h1v-1M216 547v2M217 543h1"/>
<path d="M217 548l1 1 1-1M217 543v1M218 543h1v1M219 548v1M220 543h1M220 543v1M221 543v1M221 548h-1v1h1M222 548h2M223 547v2h1M225 543h1v1h-1zM227 548h1v1z"/>
<path d="M227 543h1M228 549h1M229 542h-1v2M230 548h1v1h-1M230 543h1M230 548v2M231 542h-1v2M232 548h1h1l-1 1h-1M232 548v2M234 543h-2l2 1h-2M235 543h1h-1v1h1M235 548v1"/>
<path d="M236 548h-1M237 548h1l1 1h-1zM237 543h2M238 542v2h1M240 548v1l1-1M243 543v1h-1zM243 548v1h-1zM243 544h1M243 549h1M245 547v2M246 543h-1l1 1h-1M248 548v1"/>
<path d="M249 543h-1l1 1h-2M250 543v1l1-1M250 548h-1h-1M251 548h1h1h-1h-1v1h1M251 543v1M252 543h1M252 543v1M253 543h1v1M253 548h1M253 548v1M254 548h1v1M255 543h1h-1v1h1"/>
<path d="M256 548h1v1h-1zM257 549h1M258 543h1l-1 1h-1zM258 547h.1M258 548v1M259 542v2M259 548h2v1M259 548v1M266 548h-2l1 1h1M267 548h1v1h-1zM269 548h2v1M269 548v1"/>
<path d="M272 548h1l-1 1zM273 547v2M274 547h.1M274 548v1M275 548h2M276 547v2h1M278 547h.1M278 548v1M278 548h2v1h-1zM281 548h1l1 1M281 548v1M283 548h1h1l-1 1h-1z"/>
<path d="M285 549h.1M286 547v2"/>
</g>
<!-- layer: BSA_DOC_FRAME -->
<path d="M12 15h817v564h-817z" fill="none" stroke="#000" stroke-width=".57"/>
<!-- layer: BSA_DOC_REFERENCE -->
<path d="M15 568h50" fill="none" stroke="#000" stroke-width=".57"/>
<g font-size="6.6">
<text x="14" y="22">CONSTANT HEIGHT BRANCH DETAILS</text>
<text x="20" y="190">30deg / 50mm collars / 0.8mm offset assumed</text>
<text x="20" y="277">30deg / 50mm collars / 0.8mm offset assumed</text>
<text x="20" y="363">30deg / 50mm collars / 0.8mm offset assumed</text>
<text x="20" y="455">30deg / 50mm collars / 0.8mm offset assumed</text>
</g>
<g font-size="6.2">
<text x="127" y="267">286.6</text>
<text x="84" y="353">286.6</text>
<text x="156" y="394">BRANCH 2: 350x350 &gt; 350x300 mm</text>
</g>
<g font-size="5.7">
<text x="20" y="120">BRANCH 8: 350x400 &gt; 350x300 mm</text>
<text x="156" y="150">BRANCH 10: 350x350 &gt; 350x300 mm</text>
<text x="127" y="180">286.6</text>
<text x="20" y="206">BRANCH 7: 350x400 &gt; 350x300 mm</text>
<text x="240" y="205">193.3</text>
<text x="156" y="231">BRANCH 5: 350x350 &gt; 350x300 mm</text>
<text x="254" y="287">193.3</text>
<text x="20" y="292">BRANCH 4: 350x400 &gt; 350x300 mm</text>
<text x="156" y="313">BRANCH 3: 400x350 &gt; 400x250 mm</text>
<text x="226" y="368">286.6</text>
<text x="20" y="379">BRANCH 6: 350x450 &gt; 350x300 mm</text>
<text x="108" y="445">379.9</text>
<text x="254" y="450">193.3</text>
<text x="20" y="470">BRANCH 1: 400x450 &gt; 400x250 mm</text>
<text x="156" y="475">BRANCH 9: 400x400 &gt; 400x300 mm</text>
<text x="98" y="536">473.21</text>
<text x="226" y="536">286.6</text>
<text x="14" y="577">BSE3227-CS-02 | 1:10 | mm</text>
</g>
<text font-size="4.9" x="14" y="567">Reference 500 mm</text>
</svg>
